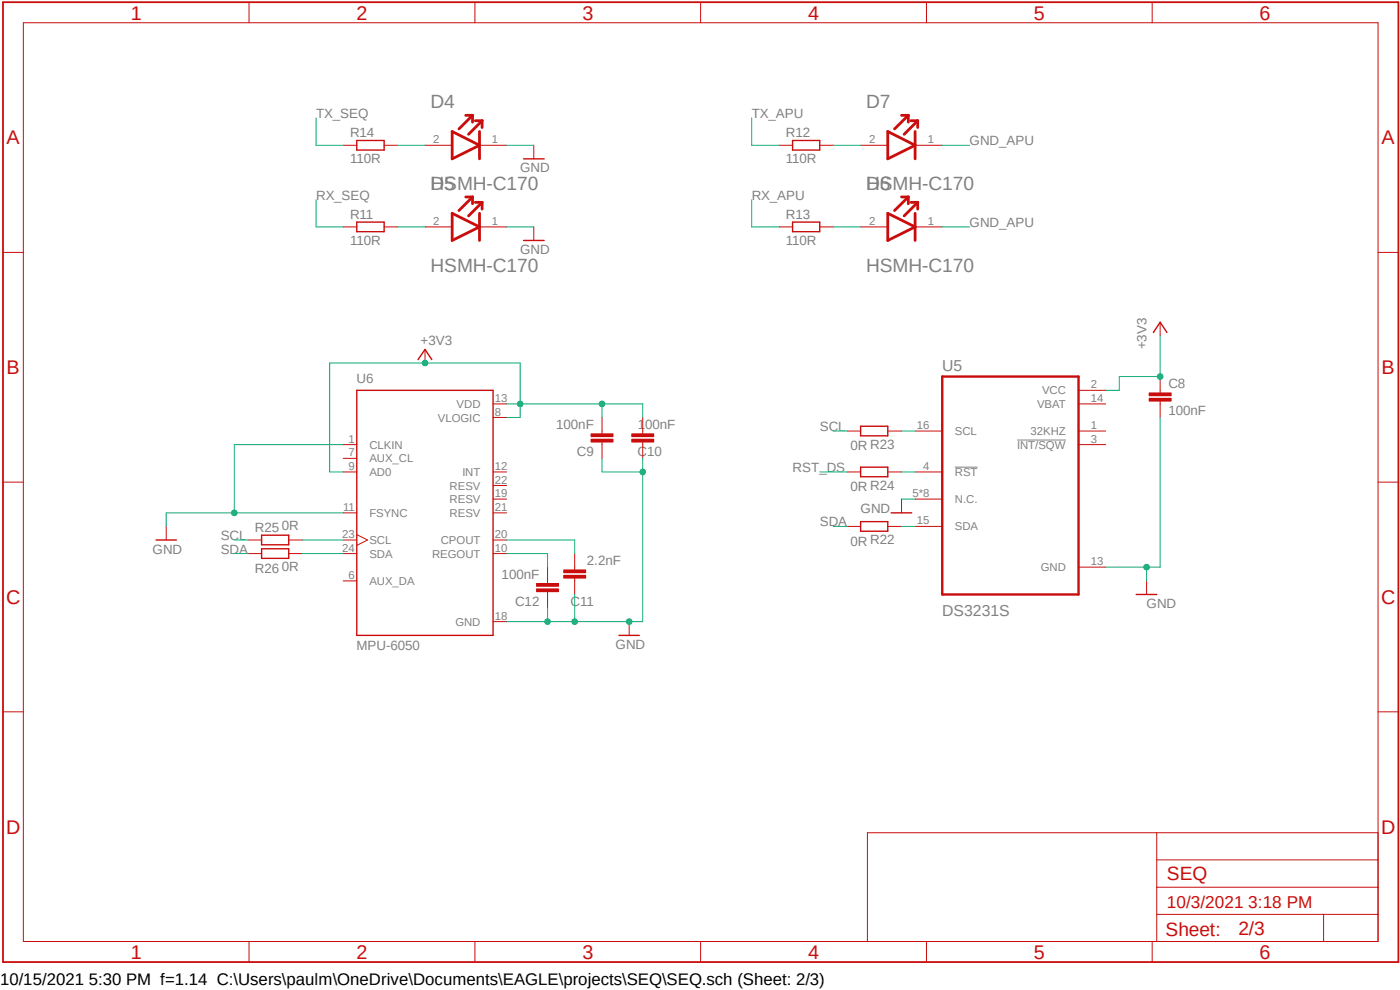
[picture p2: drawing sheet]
<svg xmlns="http://www.w3.org/2000/svg" width="297mm" height="210mm" viewBox="0 0 297 210" stroke-linecap="round" stroke-linejoin="round" font-family="sans-serif">
<path d="M0 .1l297.1 204.6M297.1 .1l-297.1 204.6" fill="none" stroke="#fff" stroke-width=".21"/>
<path d="M202.6 99.1h4.8M215.8 93.3h10.3" fill="none" stroke="#808080" stroke-width=".21"/>
<path d="M199.9 79.9h28.9v46.2h-28.9z" fill="none" stroke="#c90d0c" stroke-width=".51"/>
<g fill="none" stroke="#c90d0c" stroke-width=".21">
<path d="M246.1 68.4v2.8M179.7 91.4h2.9M188.3 91.4h3M194.1 91.4h5.8M228.8 91.4h5.8M228.8 82.8h5.8M228.8 85.7h5.8M228.8 94.3h5.8M246.1 82.8v.6M246.1 85.1v.6M179.7 100.1h2.9M179.7 111.7h2.9"/>
<path d="M188.3 100.1h3M188.3 111.7h3M191.3 105.9v2.9M194.1 100.1h5.8M194.1 105.9h5.8M194.1 111.7h5.8M228.8 120.3h5.8M243.2 123.2v2.9"/>
</g>
<path d="M244.7 70.5l1.4-2.1 1.5 2.1M182.6 90.4h5.7v2.1h-5.7zM182.6 99.1h5.7v2h-5.7zM182.6 110.7h5.7v2h-5.7zM189.1 108.8h4.3M241 126.1h4.4" fill="none" stroke="#c90d0c" stroke-width=".3"/>
<path d="M243.8 84.5h4.7v.6h-4.7z" fill-rule="evenodd" fill="#c90d0c"/>
<path d="M243.8 84.5h4.7v.6h-4.7z" fill="none" stroke="#c90d0c" stroke-width=".21"/>
<path d="M243.8 83.4h4.7v.5h-4.7z" fill-rule="evenodd" fill="#c90d0c"/>
<g fill="none" stroke="#c90d0c" stroke-width=".21">
<path d="M246.1 79.9v2.9M72.8 94.3h2.9M72.8 97.2h2.9M104.6 88.6h2.9M104.6 85.7h2.9M127.7 91.4v.6M127.7 93.8v.5M243.8 83.4h4.7v.5h-4.7zM246.1 85.7v2.9M52.6 114.6h2.9M52.6 117.4h2.9M61.3 114.6h2.9"/>
<path d="M61.3 117.4h2.9M72.8 100.1h2.9M72.8 108.8h2.9M72.8 114.6h2.9M72.8 117.4h2.9M75.7 113.4l2.3 1.2-2.3 1.1M104.6 100.1h2.9M104.6 108.8h2.9M104.6 114.6h2.9M104.6 117.4h2.9M104.6 103h2.9M104.6 105.9h2.9"/>
<path d="M72.8 123.2h2.9M104.6 131.9h2.9"/>
</g>
<path d="M75.7 82.8h28.9v52h-28.9zM55.5 113.5h5.8v2.1h-5.8zM55.5 116.4h5.8v2h-5.8z" fill="none" stroke="#c90d0c" stroke-width=".3"/>
<path d="M125.4 92h4.6v.6h-4.6z" fill-rule="evenodd" fill="#c90d0c"/>
<path d="M125.4 92h4.6v.6h-4.6z" fill="none" stroke="#c90d0c" stroke-width=".21"/>
<path d="M125.4 93.2h4.6v.6h-4.6z" fill-rule="evenodd" fill="#c90d0c"/>
<path d="M90.2 74.1v2.9M125.4 93.2h4.6v.6h-4.6zM127.7 88.6v2.8M127.7 94.3v2.9M136.4 91.4v.6M136.4 93.8v.5" fill="none" stroke="#c90d0c" stroke-width=".21"/>
<path d="M88.7 76.3l1.5-2.2 1.4 2.2" fill="none" stroke="#c90d0c" stroke-width=".3"/>
<path d="M134 92h4.7v.6h-4.7z" fill-rule="evenodd" fill="#c90d0c"/>
<path d="M134 92h4.7v.6h-4.7z" fill="none" stroke="#c90d0c" stroke-width=".21"/>
<path d="M134 93.2h4.7v.6h-4.7z" fill-rule="evenodd" fill="#c90d0c"/>
<path d="M134 93.2h4.7v.6h-4.7zM136.4 88.6v2.8M136.4 94.3v2.9M121.9 120.3v.6M121.9 122.6v.6M133.5 131.9v2.9" fill="none" stroke="#c90d0c" stroke-width=".21"/>
<path d="M131.3 134.8h4.3" fill="none" stroke="#c90d0c" stroke-width=".3"/>
<path d="M119.6 120.9h4.6v.6h-4.6z" fill-rule="evenodd" fill="#c90d0c"/>
<path d="M119.6 120.9h4.6v.6h-4.6z" fill="none" stroke="#c90d0c" stroke-width=".21"/>
<path d="M119.6 122h4.6v.6h-4.6z" fill-rule="evenodd" fill="#c90d0c"/>
<path d="M121.9 117.4v2.9M116.2 123.2v.6M116.2 125.5v.6M119.6 122h4.6v.6h-4.6zM121.9 123.2v2.9" fill="none" stroke="#c90d0c" stroke-width=".21"/>
<path d="M113.8 123.8h4.7v.6h-4.7z" fill-rule="evenodd" fill="#c90d0c"/>
<path d="M113.8 123.8h4.7v.6h-4.7z" fill="none" stroke="#c90d0c" stroke-width=".21"/>
<path d="M113.8 124.9h4.7v.6h-4.7z" fill-rule="evenodd" fill="#c90d0c"/>
<g fill="none" stroke="#c90d0c" stroke-width=".21">
<path d="M5 4.8h287.4v194.9h-287.4zM52.8 .5v4.3M100.8 .5v4.3M148.6 .5v4.3M196.6 .5v4.3M244.4 .5v4.3M72.8 30.8h2.9M81.5 30.8h2.9M90.2 30.8l5.8 .1M107.5 30.8l-5.7 .1M113.2 30.8v2.9M165.3 30.8h2.8"/>
<path d="M173.9 30.8h2.9M182.6 30.8l5.8 .1M199.9 30.8l-5.7 .1M.6 53.6h4.4M72.8 48.1h2.9M81.5 48.1h2.9M90.2 48.1h5.7M95.9 48.1l.1 .1M107.5 48.1l-5.7 .1M113.2 48.1v2.9M165.3 48.1h2.8M173.9 48.1h2.9"/>
<path d="M182.6 48.1l5.8 .1M199.9 48.1l-5.7 .1M292.4 53.6h4.3M.6 102.3h4.4M35.3 111.7v2.9M292.4 102.3h4.3M113.8 124.9h4.7v.6h-4.7zM116.2 120.3v2.9M116.2 126.1v2.9M.6 151h4.4M292.4 151h4.3M245.4 176.7v23"/>
<path d="M292.4 176.7h-108.4v23M52.8 199.7v4.4M100.8 199.7v4.4M148.6 199.7v4.4M196.6 199.7v4.4M244.4 199.7v4.4M245.4 194h47M245.4 188.2h47M245.4 182.4h47M280.8 194v5.7"/>
</g>
<path d="M75.7 29.8h5.8v2h-5.8zM111.1 33.7h4.3M168.1 29.8h5.8v2h-5.8zM75.7 47.1h5.8v2h-5.8zM111.1 51h4.3M168.1 47.1h5.8v2h-5.8zM33.1 114.6h4.3" fill="none" stroke="#c90d0c" stroke-width=".3"/>
<path d="M.6 .5h296.1v203.6h-296.1z" fill="none" stroke="#c90d0c" stroke-width=".38"/>
<g fill="none" stroke="#c90d0c" stroke-width=".59">
<path d="M95.9 27.9l5.8 2.9-5.8 2.9zM98.8 24.5h1.4M100.2 24.5l-2.8 2.8M100.2 24.5v1.4M100.8 25.6h1.5M101.7 27.9v5.8M102.3 25.6l-2.9 2.9M102.3 25.6v1.5M188.3 27.9l5.8 2.9-5.8 2.9zM191.3 24.5h1.4M192.7 24.5v1.4M192.7 24.5l-2.9 2.8"/>
<path d="M193.3 25.6h1.4M194.1 27.9v5.8M194.7 25.6v1.5M194.7 25.6l-2.9 2.9M95.9 45.3l5.8 2.8-5.8 2.9zM98.8 41.8h1.4M100.2 41.8v1.4M100.2 41.8l-2.8 2.9M100.8 42.9h1.5M101.7 45.3v5.7M102.3 42.9v1.5M102.3 42.9l-2.9 2.9"/>
<path d="M188.3 45.3l5.8 2.8-5.8 2.9zM191.3 41.8h1.4M192.7 41.8l-2.9 2.9M192.7 41.8v1.4M193.3 42.9h1.4M194.1 45.3v5.7M194.7 42.9l-2.9 2.9M194.7 42.9v1.5"/>
</g>
<path d="M246.1 71.2v8.7h-8.7v2.9h-2.8" fill="none" stroke="#0dab76" stroke-width=".21"/>
<circle cx="246.1" cy="79.9" r=".6" fill="#0dab76"/>
<g fill="none" stroke="#0dab76" stroke-width=".21">
<path d="M107.5 88.6h2.9v-11.6h-40.5v23.1h2.9M107.5 85.7h2.9"/>
<circle cx="246.1" cy="79.9" r=".6"/>
</g>
<circle cx="110.4" cy="85.7" r=".6" fill="#0dab76"/>
<circle cx="110.4" cy="85.7" r=".6" fill="none" stroke="#0dab76" stroke-width=".21"/>
<circle cx="90.2" cy="77" r=".6" fill="#0dab76"/>
<g fill="none" stroke="#0dab76" stroke-width=".21">
<path d="M110.4 85.7h26M127.7 85.7v2.9"/>
<circle cx="90.2" cy="77" r=".6"/>
</g>
<circle cx="127.7" cy="85.7" r=".6" fill="#0dab76"/>
<g fill="none" stroke="#0dab76" stroke-width=".21">
<path d="M136.4 85.7v2.9M246.1 88.6v31.7h-11.5M243.2 120.3v2.9"/>
<circle cx="127.7" cy="85.7" r=".6"/>
</g>
<circle cx="243.2" cy="120.3" r=".6" fill="#0dab76"/>
<g fill="none" stroke="#0dab76" stroke-width=".21">
<path d="M127.7 97.2v2.9h8.7v-2.9M191.3 105.9h2.8"/>
<circle cx="243.2" cy="120.3" r=".6"/>
</g>
<circle cx="136.4" cy="100.1" r=".6" fill="#0dab76"/>
<g fill="none" stroke="#0dab76" stroke-width=".21">
<path d="M136.4 100.1v31.8h-28.9"/>
<circle cx="136.4" cy="100.1" r=".6"/>
</g>
<circle cx="133.5" cy="131.9" r=".6" fill="#0dab76"/>
<g fill="none" stroke="#0dab76" stroke-width=".21">
<path d="M121.9 126.1v5.8"/>
<circle cx="133.5" cy="131.9" r=".6"/>
</g>
<circle cx="121.9" cy="131.9" r=".6" fill="#0dab76"/>
<g fill="none" stroke="#0dab76" stroke-width=".21">
<path d="M116.2 129v2.9"/>
<circle cx="121.9" cy="131.9" r=".6"/>
</g>
<circle cx="116.2" cy="131.9" r=".6" fill="#0dab76"/>
<g fill="none" stroke="#0dab76" stroke-width=".21">
<path d="M72.8 94.3h-23.1v14.5M72.8 108.8h-37.5v2.9"/>
<circle cx="116.2" cy="131.9" r=".6"/>
</g>
<circle cx="49.7" cy="108.8" r=".6" fill="#0dab76"/>
<g fill="none" stroke="#0dab76" stroke-width=".21">
<path d="M67.1 25v5.8h5.7M84.4 30.8h5.8M107.5 30.8h5.7M159.5 25v5.8h5.8M176.8 30.8h5.8M199.9 30.8h5.8M67.1 42.4v5.7h5.7M84.4 48.1h5.8M107.5 48.1h5.7M159.5 42.4v5.7h5.8M176.8 48.1h5.8M199.9 48.1h5.8"/>
<path d="M176.8 91.4h2.9M191.3 91.4h2.8M49.7 114.6h2.9M49.7 117.4h2.9M64.2 114.6h8.6M64.2 117.4h8.6M107.5 114.6h14.4v2.8M107.5 117.4h8.7v2.9M173.9 100.1h5.8M176.8 111.7h2.9M191.3 111.7h2.8M191.3 100.1h2.8"/>
<circle cx="49.7" cy="108.8" r=".6"/>
</g>
<g font-size="4.2" fill="#c90d0c">
<text x="27.8" y="4.1">1</text>
<text x="75.6" y="4.1">2</text>
<text x="123.6" y="4.1">3</text>
<text x="171.5" y="4.1">4</text>
<text x="219.3" y="4.1">5</text>
<text x="267.2" y="4.1">6</text>
<text x="1.4" y="30.6">A</text>
<text x="293.1" y="30.6">A</text>
<text x="1.4" y="79.4">B</text>
<text x="293.1" y="79.4">B</text>
<text x="1.3" y="128.1">C</text>
<text x="293" y="128.1">C</text>
<text x="1.3" y="176.9">D</text>
<text x="293" y="176.9">D</text>
<text x="27.8" y="203.4">1</text>
<text x="75.6" y="203.4">2</text>
<text x="123.6" y="203.4">3</text>
<text x="171.5" y="203.4">4</text>
<text x="219.3" y="203.4">5</text>
<text x="267.2" y="203.4">6</text>
</g>
<g font-size="4.1" fill="#808080">
<text x="91.3" y="23">D4</text>
<text x="183.7" y="23">D7</text>
<text x="91.3" y="40.3">HSMH-C170</text>
<text x="91.3" y="40.3">D5</text>
<text x="183.7" y="40.3">D6</text>
<text x="183.7" y="40.3">HSMH-C170</text>
<text x="91.3" y="57.7">HSMH-C170</text>
<text x="183.7" y="57.7">HSMH-C170</text>
</g>
<g font-size="4.1" fill="#c90d0c">
<text x="247.6" y="186.7">SEQ</text>
<text x="247.3" y="198.5">Sheet:</text>
<text x="262.7" y="198.3">2/3</text>
</g>
<text font-size="3.6" fill="#c90d0c" x="247.6" y="192.5">10/3/2021 3:18 PM</text>
<text font-size="3.6" x="0" y="208.9">10/15/2021 5:30 PM f=1.14 C:\Users\paulm\OneDrive\Documents\EAGLE\projects\SEQ\SEQ.sch (Sheet: 2/3)</text>
<g font-size="3.3" fill="#808080">
<text x="199.9" y="78.8">U5</text>
<text x="199.9" y="130.6">DS3231S</text>
</g>
<g font-size="2.8" fill="#808080">
<text x="67.1" y="25">TX_SEQ</text>
<text x="74.3" y="29.1">R14</text>
<text x="159.5" y="25">TX_APU</text>
<text x="166.7" y="29.1">R12</text>
<text x="74.3" y="34.5">110R</text>
<text x="166.7" y="34.5">110R</text>
<text x="205.7" y="30.8">GND_APU</text>
<text x="110.4" y="36.6">GND</text>
<text x="67.1" y="42.4">RX_SEQ</text>
<text x="74.3" y="46.4">R11</text>
<text x="159.5" y="42.4">RX_APU</text>
<text x="166.7" y="46.4">R13</text>
<text x="74.3" y="51.9">110R</text>
<text x="110.4" y="53.9">GND</text>
<text x="166.7" y="51.9">110R</text>
<text x="205.7" y="48.1">GND_APU</text>
<text x="89.2" y="73.3">+3V3</text>
<text x="243.2" y="74.1" transform="rotate(-90 243.2 74.1)">+3V3</text>
<text x="75.7" y="81.2">U6</text>
<text x="247.9" y="82.3">C8</text>
<text x="247.9" y="88.1">100nF</text>
<text x="118" y="91">100nF</text>
<text x="135.3" y="91">100nF</text>
<text x="173.9" y="91.4">SCL</text>
<text x="180.4" y="95.5">0R R23</text>
<text x="122.4" y="96.8">C9</text>
<text x="135.3" y="96.8">C10</text>
<text x="168.1" y="100.1">RST_DS</text>
<text x="180.4" y="104.2">0R R24</text>
<text x="54.1" y="112.9">R25</text>
<text x="59.8" y="112.5">0R</text>
<text x="173.9" y="111.7">SDA</text>
<text x="182.6" y="108.8">GND</text>
<text x="32.4" y="117.4">GND</text>
<text x="46.8" y="114.6">SCL</text>
<text x="46.8" y="117.4">SDA</text>
<text x="124.5" y="119.9">2.2nF</text>
<text x="180.4" y="115.7">0R R22</text>
<text x="54.1" y="121.5">R26</text>
<text x="59.8" y="121.2">0R</text>
<text x="106.4" y="122.8">100nF</text>
<text x="109.3" y="128.6">C12</text>
<text x="121" y="128.6">C11</text>
<text x="243.2" y="129">GND</text>
<text x="75.7" y="137.8">MPU-6050</text>
<text x="130.6" y="137.7">GND</text>
</g>
<g font-size="2.4" fill="#808080">
<text x="91.9" y="30.4">2</text>
<text x="104.4" y="30.4">1</text>
<text x="184.4" y="30.4">2</text>
<text x="196.8" y="30.4">1</text>
<text x="91.9" y="47.7">2</text>
<text x="104.4" y="47.7">1</text>
<text x="184.4" y="47.7">2</text>
<text x="196.8" y="47.7">1</text>
<text x="221.1" y="83.7">VCC</text>
<text x="231.4" y="82.4">2</text>
<text x="92.9" y="89.5">VLOGIC</text>
<text x="96.9" y="86.5">VDD</text>
<text x="105" y="88.2">8</text>
<text x="105" y="85.3">13</text>
<text x="220" y="86.5">VBAT</text>
<text x="231.4" y="85.3">14</text>
<text x="74" y="93.9">1</text>
<text x="78.4" y="95.2">CLKIN</text>
<text x="194.5" y="91.1">16</text>
<text x="202.6" y="92.3">SCL</text>
<text x="215.8" y="95.2">INT/SQW</text>
<text x="218.6" y="92.3">32KHZ</text>
<text x="231.4" y="91.1">1</text>
<text x="231.4" y="93.9">3</text>
<text x="74" y="96.8">7</text>
<text x="74" y="99.7">9</text>
<text x="78.4" y="98.1">AUX_CL</text>
<text x="78.4" y="101">AD0</text>
<text x="98.1" y="101">INT</text>
<text x="105" y="99.7">12</text>
<text x="195.9" y="99.7">4</text>
<text x="202.6" y="101">RST</text>
<text x="95.4" y="103.9">RESV</text>
<text x="95.4" y="106.8">RESV</text>
<text x="105" y="102.6">22</text>
<text x="105" y="105.5">19</text>
<text x="193.6" y="105.5">5*8</text>
<text x="202.6" y="106.8">N.C.</text>
<text x="72.8" y="108.4">11</text>
<text x="78.4" y="109.6">FSYNC</text>
<text x="95.4" y="109.6">RESV</text>
<text x="105" y="108.4">21</text>
<text x="194.5" y="111.3">15</text>
<text x="202.6" y="112.5">SDA</text>
<text x="72.6" y="114.1">23</text>
<text x="72.6" y="117.1">24</text>
<text x="78.4" y="115.4">SCL</text>
<text x="78.4" y="118.3">SDA</text>
<text x="91.7" y="118.3">REGOUT</text>
<text x="93.5" y="115.4">CPOUT</text>
<text x="105" y="117.1">10</text>
<text x="105" y="114.1">20</text>
<text x="231.4" y="119.9">13</text>
<text x="74" y="122.8">6</text>
<text x="78.4" y="124.1">AUX_DA</text>
<text x="220.8" y="121.2">GND</text>
<text x="105" y="131.5">18</text>
<text x="96.6" y="132.8">GND</text>
</g>
</svg>
